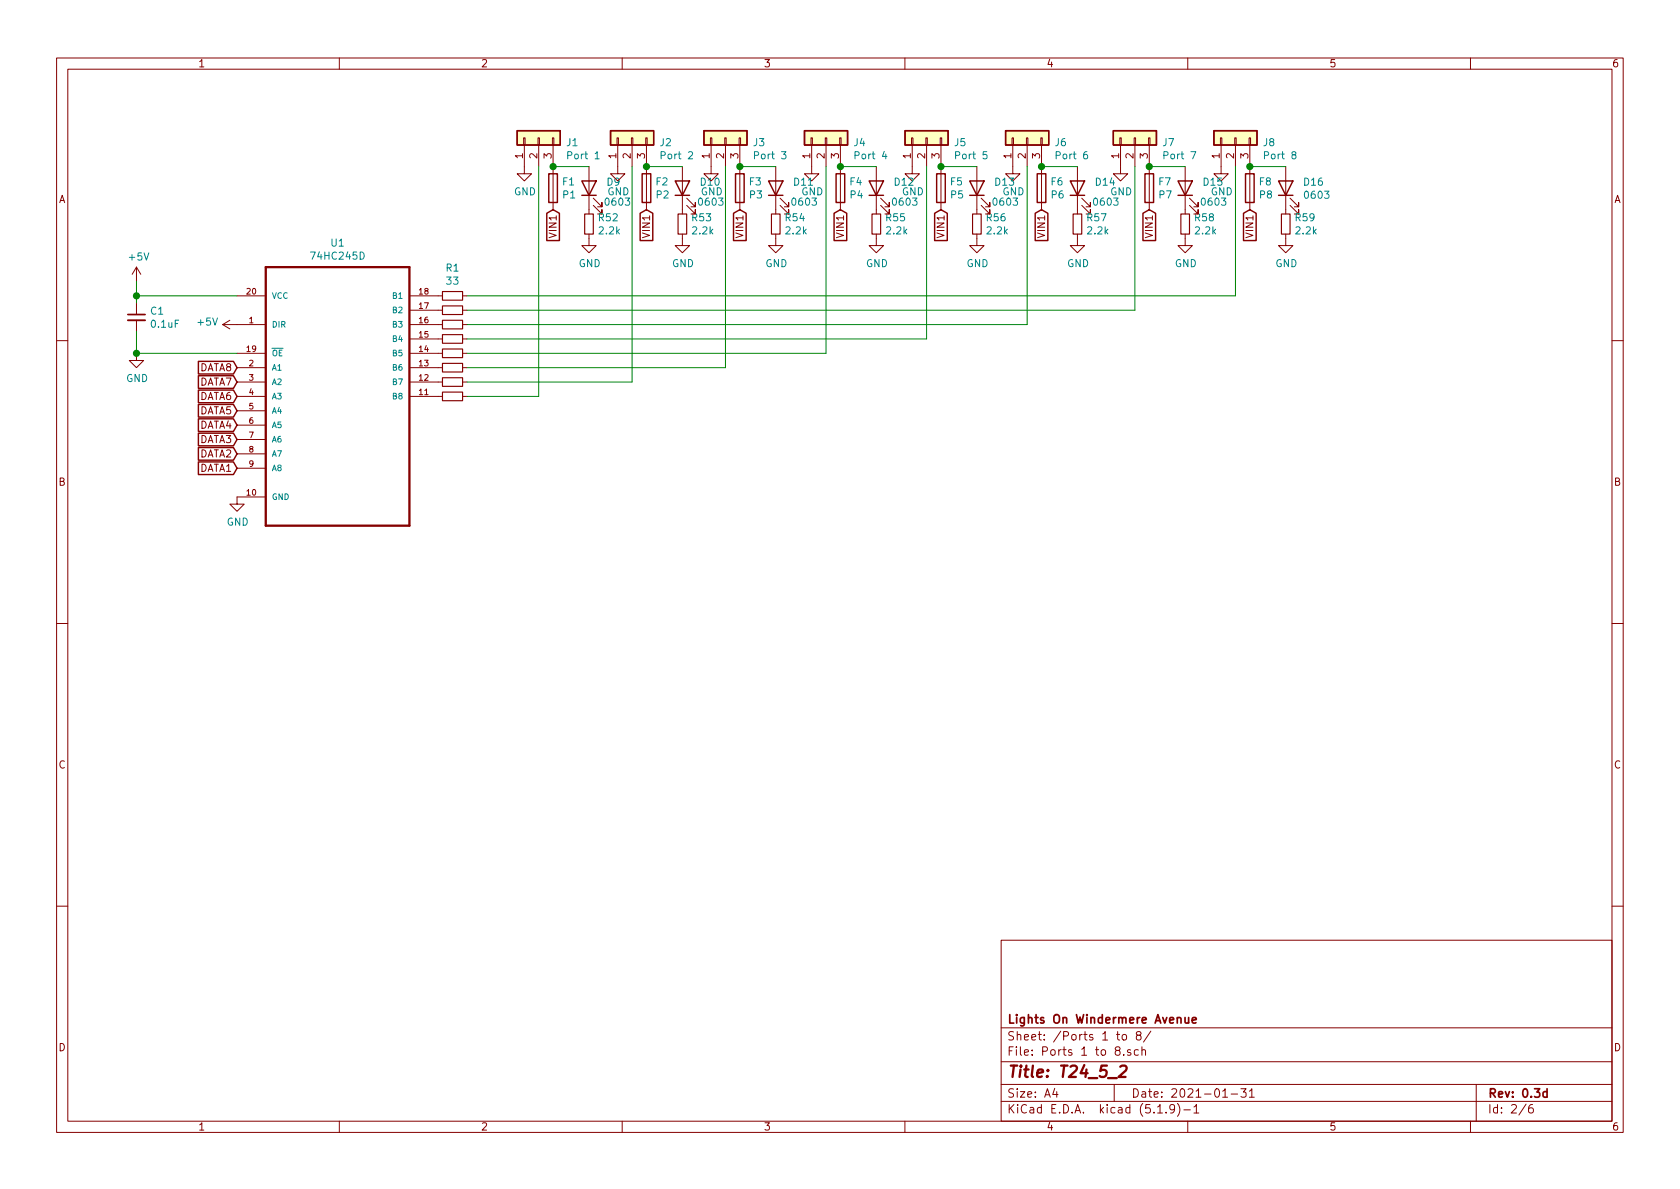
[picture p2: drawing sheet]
<svg xmlns="http://www.w3.org/2000/svg" width="297mm" height="210mm" viewBox="0 0 297 210" stroke-linecap="round" stroke-linejoin="round" font-family="sans-serif">
<g fill="none" stroke="#840000" stroke-width=".18">
<path d="M10 10.3h277v189.9h-277zM12 12.2h273v186.1h-273zM60 10.3v1.9M110 10.3v1.9M160 10.3v1.9M210 10.3v1.9M260 10.3v1.9M92.6 24.4h.2v1.2h-.2zM92.7 25.6v5.1h1.3l-1.3 1.3-1.3-1.3h1.3M95.1 24.4h.3v1.2h-.3zM95.2 25.6v3.9M97.7 24.4h.2v1.2h-.2z"/>
<path d="M97.8 25.6v11.5M104.1 29.5v8.3M104.9 36.3l1.5 1.5v-.7v.7h-.7M104.9 35l1.5 1.6v-.8v.8h-.7M109.1 24.4h.2v1.2h-.2zM109.2 25.6v5.1h1.3l-1.3 1.3-1.3-1.3h1.3M111.6 24.4h.3v1.2h-.3zM111.8 25.6v3.9M114.2 24.4h.2v1.2h-.2zM114.3 25.6v11.5M120.6 29.5v8.3M121.4 36.3l1.5 1.5v-.7v.7h-.7"/>
<path d="M121.4 35l1.5 1.6v-.8v.8h-.7M125.6 24.4h.3v1.2h-.3zM125.7 25.6v5.1h1.3l-1.3 1.3-1.2-1.3h1.2M128.1 24.4h.3v1.2h-.3zM128.3 25.6v3.9M130.7 24.4h.2v1.2h-.2zM130.8 25.6v11.5M137.2 29.5v8.3M137.9 36.3l1.5 1.5v-.7v.7h-.7M137.9 35l1.5 1.6v-.8v.8h-.7M143.4 24.4h.2v1.2h-.2zM143.5 25.6v5.1h1.3l-1.3 1.3-1.3-1.3h1.3"/>
<path d="M145.9 24.4h.3v1.2h-.3zM146 25.6v3.9M148.5 24.4h.2v1.2h-.2zM148.6 25.6v11.5M154.9 29.5v8.3M155.7 36.3l1.5 1.5v-.7v.7h-.7M155.7 35l1.5 1.6v-.8v.8h-.7M161.2 24.4h.2v1.2h-.2zM161.3 25.6v5.1h1.3l-1.3 1.3-1.3-1.3h1.3M163.7 24.4h.3v1.2h-.3zM163.8 25.6v3.9M166.2 24.4h.3v1.2h-.3z"/>
<path d="M166.4 25.6v11.5M172.7 29.5v8.3M173.5 36.3l1.5 1.5v-.7v.7h-.8M173.5 35l1.5 1.6v-.8v.8h-.8M178.9 24.4h.3v1.2h-.3zM179.1 25.6v5.1h1.2l-1.2 1.3-1.3-1.3h1.3M181.5 24.4h.2v1.2h-.2zM181.6 25.6v3.9M184 24.4h.3v1.2h-.3zM184.1 25.6v11.5M190.5 29.5v8.3M191.3 36.3l1.5 1.5v-.7v.7h-.8"/>
<path d="M191.3 35l1.5 1.6v-.8v.8h-.8M198 24.4h.2v1.2h-.2zM198.1 25.6v5.1h1.3l-1.3 1.3-1.3-1.3h1.3M200.5 24.4h.3v1.2h-.3zM200.7 25.6v3.9M203.1 24.4h.2v1.2h-.2zM203.2 25.6v11.5M209.5 29.5v8.3M210.3 36.3l1.5 1.5v-.7v.7h-.7M210.3 35l1.5 1.6v-.8v.8h-.7M215.8 24.4h.2v1.2h-.2zM215.9 25.6v5.1h1.3l-1.3 1.3-1.3-1.3h1.3"/>
<path d="M218.3 24.4h.3v1.2h-.3zM218.4 25.6v3.9M220.9 24.4h.2v1.2h-.2zM221 25.6v11.5M227.3 29.5v8.3M228.1 36.3l1.5 1.5v-.7v.7h-.7M228.1 35l1.5 1.6v-.8v.8h-.7M24.1 47.2v2.6M24.1 53.6v2M24.1 56.6v2.1M24.1 47.2l-.7 1.3M24.1 47.2l.8 1.3"/>
<path d="M39.4 57.4h7.6M39.4 57.4l1.2 .8M40.6 56.6l-1.2 .8M41.9 52.3h5.1M72.4 52.3h5.8M72.4 54.9h5.8M72.4 57.4h5.8M72.4 59.9h5.8M81.8 52.3h.7M81.8 54.9h.7M81.8 57.4h.7M81.8 59.9h.7"/>
<path d="M104.1 41.4v2h1.3l-1.3 1.3-1.2-1.3h1.2M120.6 41.4v2h1.3l-1.3 1.3-1.2-1.3h1.2M137.2 41.4v2h1.2l-1.2 1.3-1.3-1.3h1.3M154.9 41.4v2h1.3l-1.3 1.3-1.2-1.3h1.2M172.7 41.4v2h1.3l-1.3 1.3-1.3-1.3h1.3M190.5 41.4v2h1.3l-1.3 1.3-1.3-1.3h1.3M209.5 41.4v2h1.3l-1.3 1.3-1.2-1.3h1.2M227.3 41.4v2h1.3l-1.3 1.3-1.2-1.3h1.2M10 60.2h2M24.1 62.5v1.2h1.3l-1.3 1.3-1.2-1.3h1.2M41.9 62.5h5.1M41.9 65h5.1"/>
<path d="M41.9 67.6h5.1M41.9 70.1h5.1M41.9 72.6h5.1M41.9 75.2h5.1M41.9 77.7h5.1M72.4 62.5h5.8M72.4 65h5.8M72.4 67.6h5.8M72.4 70.1h5.8M81.8 62.5h.7M81.8 65h.7M81.8 67.6h.7"/>
<path d="M81.8 70.1h.7M285 60.2h2M41.9 80.3h5.1M41.9 82.8h5.1M47 87.9h-5.1v1.2h1.3l-1.3 1.3-1.3-1.3h1.3M10 110.3h2M285 110.3h2M10 160.2h2M177 166.3h108v32h-108zM285 160.2h2M60 198.3v1.9M110 198.3v1.9"/>
<path d="M160 198.3v1.9M177 194.8h108M177 191.8h108M177 187.8h108M177 181.8h108M186.5 192.5l-.4 1h1M186.8 193v1M197 191.8v3M197.4 182.9h.6M197.5 185.7l-.3-.2 .1-.2a.48 .48 0 0 1 .6-.1l.1 .2-.1 .3-.6 .1a.48 .48 0 0 0 0 .7l.2 .1 .5-.1v-.5l-.2-.3M197.6 182.4v1.3l.4 .2M198.5 183.1l.2-.2 .4 .2 .1 .5-.1 .2-.4 .1-.2-.1z"/>
<path d="M198.7 186.5v.1M199.9 185.7l-.4-.1-.2 .2 .1 .2 .5 .2v.3h-.6M201.2 183.1l-.2-.2v-.3a.48 .48 0 0 1 .6-.1l.2 .2-.2 .3-.4 .1-.3 .3 .1 .4 .2 .1 .4-.1 .2-.2v-.2l-.3-.3M201.3 185.7l-.5-.1-.2 .3v.6l.2 .1 .5-.1M201.9 185.7l.2-.1 .4 .1v.9M201.9 185.1v1.5M203.5 182.3l-1.3 2M204.7 196.8h.8M206.2 196.7v.1M207.7 196l-.1 .1a.48 .48 0 0 1-.6 .1l-.2-.2 .2-.6a.48 .48 0 0 1 .6 .1 1.27 1.27 0 0 1-.2 1.2l-.4 .1M208.2 195.1a1.71 1.71 0 0 1 0 2.3M209.3 196.3h1.2"/>
<path d="M210 198.3v1.9M211.1 195.8l.4-.5v1.5M211.1 196.8h.9M216.2 193l.4-.5v1.5M216.2 194h.8M217.7 193.5h1.1M219.4 192.5h.9l-.5 .6 .5 .1v.7l-.3 .1-.6-.1M220.9 193l.4-.5v1.5M220.9 194h.9M260 198.3v1.9M261 191.8v6.5M269.8 195.2l-1.2 2"/>
<path d="M271 195.3a.62 .62 0 0 0-.7 .7v.7l.3 .1 .4-.1 .1-.5-.1-.2-.4-.1-.3 .3"/>
</g>
<path d="M22.6 55.6h3.1M209.5 179.9l.1 .9 .4 .1 .2-.1M210.2 179.9v1M210.8 180.4l.7-.1v-.3l-.5-.1-.2 .2 .1 .7h.6M273.5 193.1l-.4-.1-.3 .3 .1 .6 .2 .1 .4-.1M273.5 192.5v1.5" fill="none" stroke="#840000" stroke-width=".3"/>
<path d="M47 47.2h25.4v45.8h-25.4zM198.1 188.6l.3-.2h.5l.2 .2 .1 .4-.1 .3-1.3 1.1h1.2" fill="none" stroke="#840000" stroke-width=".41"/>
<g fill="none" stroke="#840000" stroke-width=".2">
<path d="M103.4 37.8h1.5v3.6h-1.5zM119.9 37.8h1.5v3.6h-1.5zM136.4 37.8h1.5v3.6h-1.5zM154.2 37.8h1.5v3.6h-1.5zM172 37.8h1.5v3.6h-1.5zM189.7 37.8h1.6v3.6h-1.6zM208.8 37.8h1.5v3.6h-1.5zM226.6 37.8h1.5v3.6h-1.5zM78.2 51.6h3.6v1.5h-3.6zM78.2 54.1h3.6v1.5h-3.6zM78.2 56.6h3.6v1.6h-3.6zM78.2 59.2h3.6v1.5h-3.6z"/>
<path d="M78.2 61.7h3.6v1.5h-3.6zM78.2 64.3h3.6v1.5h-3.6zM78.2 66.8h3.6v1.5h-3.6zM78.2 69.3h3.6v1.6h-3.6z"/>
</g>
<g fill="#ffffc2" stroke="#ffffc2" stroke-width=".18">
<path d="M214.6 23.1h7.6v2.5h-7.6z"/>
<path d="M196.8 23.1h7.7v2.5h-7.7z"/>
<path d="M177.8 23.1h7.6v2.5h-7.6z"/>
<path d="M160 23.1h7.6v2.5h-7.6z"/>
<path d="M142.2 23.1h7.7v2.5h-7.7z"/>
<path d="M124.5 23.1h7.6v2.5h-7.6z"/>
<path d="M107.9 23.1h7.7v2.5h-7.7z"/>
<path d="M91.4 23.1h7.7v2.5h-7.7z"/>
</g>
<g fill="none" stroke="#840000" stroke-width=".25">
<path d="M91.4 23.1h7.7v2.5h-7.7zM96.7 37.7l1.1-.6 1.1 .6v4.8h-2.2zM97 30.7h1.6v5.1h-1.6zM102.9 32h2.5l-1.3 2.5zM102.9 34.5h2.5M107.9 23.1h7.7v2.5h-7.7zM113.2 37.7l1.1-.6 1.1 .6v4.8h-2.2zM113.5 30.7h1.6v5.1h-1.6zM119.4 32h2.5l-1.3 2.5zM119.4 34.5h2.5M124.5 23.1h7.6v2.5h-7.6zM129.7 37.7l1.1-.6 1.1 .6v4.8h-2.2z"/>
<path d="M130 30.7h1.6v5.1h-1.6zM135.9 32h2.5l-1.2 2.5zM135.9 34.5h2.5M142.2 23.1h7.7v2.5h-7.7zM147.5 37.7l1.1-.6 1.1 .6v4.8h-2.2zM147.8 30.7h1.6v5.1h-1.6zM153.7 32h2.5l-1.3 2.5zM153.7 34.5h2.5M160 23.1h7.6v2.5h-7.6zM165.3 37.7l1.1-.6 1.1 .6v4.8h-2.2zM165.6 30.7h1.5v5.1h-1.5zM171.4 32h2.6l-1.3 2.5z"/>
<path d="M171.4 34.5h2.6M177.8 23.1h7.6v2.5h-7.6zM183 37.7l1.1-.6 1.2 .6v4.8h-2.3zM183.4 30.7h1.5v5.1h-1.5zM189.2 32h2.6l-1.3 2.5zM189.2 34.5h2.6M196.8 23.1h7.7v2.5h-7.7zM202.1 37.7l1.1-.6 1.1 .6v4.8h-2.2zM202.4 30.7h1.6v5.1h-1.6zM208.3 32h2.5l-1.3 2.5zM208.3 34.5h2.5M214.6 23.1h7.6v2.5h-7.6z"/>
<path d="M219.9 37.7l1.1-.6 1.1 .6v4.8h-2.2zM220.2 30.7h1.5v5.1h-1.5zM226.1 32h2.5l-1.3 2.5zM226.1 34.5h2.5M35.1 63.9h6.2l.6 1.1-.6 1.1h-6.2zM35.1 79.1h6.2l.6 1.2-.6 1.1h-6.2zM35.1 76.6h6.2l.6 1.1-.6 1.1h-6.2zM35.1 74.1h6.2l.6 1.1-.6 1.1h-6.2zM35.1 71.5h6.2l.6 1.1-.6 1.2h-6.2zM35.1 69h6.2l.6 1.1-.6 1.1h-6.2zM35.1 66.4h6.2l.6 1.2-.6 1.1h-6.2zM35.1 81.7h6.2l.6 1.1-.6 1.1h-6.2z"/>
</g>
<path d="M105.2 28.1h.7M121.7 26.9l.5-.1 .3 .4-.1 .2-.7 .7h.8M138.2 26.8h.8l-.4 .5 .3 .1v.6l-.2 .1-.5-.1M156.3 26.8l-.3 .9h.8M174.5 26.8h-.6l-.1 .6 .2-.1 .5 .1v.6l-.2 .1-.5-.1M192.2 26.8l-.4 .1a.87 .87 0 0 0 0 1.2l.5-.1v-.6l-.5-.1-.2 .3M210.6 26.8h.8l-.5 1.3M228.7 27.4l-.2-.2v-.3l.4-.1 .2 .1v.3l-.6 .2-.1 .2v.3l.3 .2h.2l.2-.2v-.4l-.2-.1" fill="none" stroke="#008484" stroke-width=".18"/>
<path d="M22.6 56.6h3.1" fill="none" stroke="#840000" stroke-width=".33"/>
<g fill="none" stroke="#008400" stroke-width=".18">
<path d="M95.2 29.5v40.6h-12.7M97.8 29.5h6.3M111.8 29.5v38.1h-29.3M114.3 29.5h6.3M128.3 29.5v35.5h-45.8M130.8 29.5h6.4M146 29.5v33h-63.5M148.6 29.5h6.3M163.8 29.5v30.4h-81.3M166.4 29.5h6.3M181.6 29.5v27.9h-99.1M184.1 29.5h6.4"/>
<path d="M200.7 29.5v25.4h-118.2M203.2 29.5h6.3M218.4 29.5v22.8h-135.9M221 29.5h6.3M24.1 58.7v3.8h17.8M24.1 52.3h17.8M24.1 49.8v3.8"/>
</g>
<g fill="#008400" stroke="#008400" stroke-width=".25">
<circle cx="97.8" cy="29.5" r=".51"/>
<circle cx="114.3" cy="29.5" r=".51"/>
<circle cx="130.8" cy="29.5" r=".51"/>
<circle cx="148.6" cy="29.5" r=".51"/>
<circle cx="166.4" cy="29.5" r=".51"/>
<circle cx="184.2" cy="29.5" r=".51"/>
<circle cx="203.2" cy="29.5" r=".51"/>
<circle cx="24.1" cy="62.5" r=".51"/>
<circle cx="221" cy="29.5" r=".51"/>
<circle cx="24.1" cy="52.3" r=".51"/>
</g>
<text font-size="2.8" fill="#840000" x="178" y="190.5">Title: T24_5_2</text>
<g font-size="2.1" fill="#840000">
<text x="178" y="184">Sheet: /Ports 1 to 8/</text>
<text x="178" y="181">Lights On Windermere Avenue</text>
<text x="178" y="186.7">File: Ports 1 to 8.sch</text>
<text x="178" y="196.9">KiCad E.D.A. kicad (5.1.9)-1</text>
<text x="178" y="194.1">Size: A4</text>
<text x="200" y="194.1">Date: 2021-01-31</text>
<text x="263" y="194.1">Rev: 0.3d</text>
<text x="263" y="196.9">Id: 2/6</text>
</g>
<g font-size="1.8" fill="#840000">
<text x="35" y="11.9">1</text>
<text x="85" y="11.9">2</text>
<text x="135" y="11.9">3</text>
<text x="185" y="11.9">4</text>
<text x="235" y="11.9">5</text>
<text x="285" y="11.9">6</text>
<text x="92.5" y="28" transform="rotate(-90 92.5 28)">1</text>
<text x="95" y="28" transform="rotate(-90 95 28)">2</text>
<text x="97.5" y="28" transform="rotate(-90 97.5 28)">3</text>
<text x="109" y="28" transform="rotate(-90 109 28)">1</text>
<text x="111.5" y="28" transform="rotate(-90 111.5 28)">2</text>
<text x="114" y="28" transform="rotate(-90 114 28)">3</text>
<text x="125.5" y="28" transform="rotate(-90 125.5 28)">1</text>
<text x="128" y="28" transform="rotate(-90 128 28)">2</text>
<text x="130.6" y="28" transform="rotate(-90 130.6 28)">3</text>
<text x="143.3" y="28" transform="rotate(-90 143.3 28)">1</text>
<text x="145.8" y="28" transform="rotate(-90 145.8 28)">2</text>
<text x="148.3" y="28" transform="rotate(-90 148.3 28)">3</text>
<text x="161" y="28" transform="rotate(-90 161 28)">1</text>
<text x="163.6" y="28" transform="rotate(-90 163.6 28)">2</text>
<text x="166.1" y="28" transform="rotate(-90 166.1 28)">3</text>
<text x="178.8" y="28" transform="rotate(-90 178.8 28)">1</text>
<text x="181.4" y="28" transform="rotate(-90 181.4 28)">2</text>
<text x="183.9" y="28" transform="rotate(-90 183.9 28)">3</text>
<text x="197.9" y="28" transform="rotate(-90 197.9 28)">1</text>
<text x="200.4" y="28" transform="rotate(-90 200.4 28)">2</text>
<text x="202.9" y="28" transform="rotate(-90 202.9 28)">3</text>
<text x="215.6" y="28" transform="rotate(-90 215.6 28)">1</text>
<text x="218.2" y="28" transform="rotate(-90 218.2 28)">2</text>
<text x="220.7" y="28" transform="rotate(-90 220.7 28)">3</text>
<text x="10.4" y="35.9">A</text>
<text x="285.4" y="35.9">A</text>
<text x="98.4" y="41.8" transform="rotate(-90 98.4 41.8)">VIN1</text>
<text x="114.9" y="41.8" transform="rotate(-90 114.9 41.8)">VIN1</text>
<text x="131.4" y="41.8" transform="rotate(-90 131.4 41.8)">VIN1</text>
<text x="149.2" y="41.8" transform="rotate(-90 149.2 41.8)">VIN1</text>
<text x="167" y="41.8" transform="rotate(-90 167 41.8)">VIN1</text>
<text x="184.8" y="41.8" transform="rotate(-90 184.8 41.8)">VIN1</text>
<text x="203.8" y="41.8" transform="rotate(-90 203.8 41.8)">VIN1</text>
<text x="221.6" y="41.8" transform="rotate(-90 221.6 41.8)">VIN1</text>
<text x="35.2" y="65.7">DATA8</text>
<text x="35.2" y="70.7">DATA6</text>
<text x="35.2" y="68.2">DATA7</text>
<text x="35.2" y="75.8">DATA4</text>
<text x="35.2" y="73.3">DATA5</text>
<text x="35.2" y="83.4">DATA1</text>
<text x="35.2" y="80.9">DATA2</text>
<text x="35.2" y="78.4">DATA3</text>
<text x="10.4" y="85.9">B</text>
<text x="285.4" y="85.9">B</text>
<text x="10.4" y="135.9">C</text>
<text x="285.4" y="135.9">C</text>
<text x="10.4" y="185.9">D</text>
<text x="285.4" y="185.9">D</text>
<text x="35" y="199.9">1</text>
<text x="85" y="199.9">2</text>
<text x="135" y="199.9">3</text>
<text x="185" y="199.9">4</text>
<text x="235" y="199.9">5</text>
<text x="285" y="199.9">6</text>
</g>
<g font-size="1.8" fill="#008484">
<text x="100.2" y="25.9">J1</text>
<text x="100.7" y="28.2">Port 1</text>
<text x="116.7" y="25.9">J2</text>
<text x="117.2" y="28.2">Port 2</text>
<text x="133.2" y="25.9">J3</text>
<text x="133.7" y="28.2">Port 3</text>
<text x="151" y="25.9">J4</text>
<text x="151.5" y="28.2">Port 4</text>
<text x="168.8" y="25.9">J5</text>
<text x="169.2" y="28.2">Port 5</text>
<text x="186.6" y="25.9">J6</text>
<text x="187" y="28.2">Port 6</text>
<text x="205.6" y="25.9">J7</text>
<text x="206.1" y="28.2">Port 7</text>
<text x="223.4" y="25.9">J8</text>
<text x="223.9" y="28.2">Port 8</text>
<text x="90.9" y="34.5">GND</text>
<text x="99.5" y="32.8">F1</text>
<text x="99.6" y="35.1">P1</text>
<text x="107.3" y="32.8">D9</text>
<text x="107.4" y="34.5">GND</text>
<text x="116" y="32.8">F2</text>
<text x="116.1" y="35.1">P2</text>
<text x="123.9" y="34.5">GND</text>
<text x="123.9" y="32.8">D10</text>
<text x="132.5" y="32.8">F3</text>
<text x="132.6" y="35.1">P3</text>
<text x="140.4" y="32.8">D11</text>
<text x="141.7" y="34.5">GND</text>
<text x="150.3" y="32.8">F4</text>
<text x="150.4" y="35.1">P4</text>
<text x="158.2" y="32.8">D12</text>
<text x="159.5" y="34.5">GND</text>
<text x="168.1" y="32.8">F5</text>
<text x="168.1" y="35.1">P5</text>
<text x="176" y="32.8">D13</text>
<text x="177.2" y="34.5">GND</text>
<text x="185.9" y="32.8">F6</text>
<text x="185.9" y="35.1">P6</text>
<text x="193.8" y="32.8">D14</text>
<text x="196.3" y="34.5">GND</text>
<text x="204.9" y="32.8">F7</text>
<text x="205" y="35.1">P7</text>
<text x="212.8" y="32.8">D15</text>
<text x="214.1" y="34.5">GND</text>
<text x="222.7" y="32.8">F8</text>
<text x="222.8" y="35.1">P8</text>
<text x="230.6" y="32.8">D16</text>
<text x="230.9" y="35.1">0603</text>
<text x="105.9" y="39.1">R52</text>
<text x="106" y="41.4">2.2k</text>
<text x="107.2" y="36.4">0603</text>
<text x="122.4" y="39.1">R53</text>
<text x="122.5" y="41.4">2.2k</text>
<text x="123.7" y="36.4">0603</text>
<text x="138.9" y="39.1">R54</text>
<text x="139" y="41.4">2.2k</text>
<text x="140.2" y="36.4">0603</text>
<text x="156.7" y="39.1">R55</text>
<text x="156.8" y="41.4">2.2k</text>
<text x="158" y="36.4">0603</text>
<text x="174.5" y="39.1">R56</text>
<text x="174.6" y="41.4">2.2k</text>
<text x="175.8" y="36.4">0603</text>
<text x="192.3" y="39.1">R57</text>
<text x="192.4" y="41.4">2.2k</text>
<text x="193.6" y="36.4">0603</text>
<text x="211.3" y="39.1">R58</text>
<text x="211.4" y="41.4">2.2k</text>
<text x="212.6" y="36.4">0603</text>
<text x="229.1" y="39.1">R59</text>
<text x="229.2" y="41.4">2.2k</text>
<text x="22.9" y="46.1">+5V</text>
<text x="55.3" y="45.9">74HC245D</text>
<text x="58.6" y="43.6">U1</text>
<text x="102.3" y="47.2">GND</text>
<text x="118.8" y="47.2">GND</text>
<text x="135.3" y="47.2">GND</text>
<text x="153.1" y="47.2">GND</text>
<text x="170.9" y="47.2">GND</text>
<text x="188.7" y="47.2">GND</text>
<text x="207.7" y="47.2">GND</text>
<text x="225.5" y="47.2">GND</text>
<text x="78.9" y="48">R1</text>
<text x="79" y="50.3">33</text>
<text x="26.7" y="55.6">C1</text>
<text x="26.8" y="58">0.1uF</text>
<text x="35.1" y="57.6">+5V</text>
<text x="22.3" y="67.6">GND</text>
<text x="40.1" y="93">GND</text>
</g>
<g font-size="1.4" fill="#840000">
<text x="43.7" y="52.1">20</text>
<text x="74.1" y="52.1">18</text>
<text x="44.1" y="57.1">1</text>
<text x="74.1" y="54.6">17</text>
<text x="74.1" y="57.1">16</text>
<text x="74.1" y="59.7">15</text>
<text x="43.7" y="62.2">19</text>
<text x="44.1" y="64.8">2</text>
<text x="74.1" y="62.2">14</text>
<text x="74.1" y="64.8">13</text>
<text x="44.1" y="67.3">3</text>
<text x="44.1" y="69.8">4</text>
<text x="74.1" y="67.3">12</text>
<text x="74.1" y="69.8">11</text>
<text x="44.1" y="72.4">5</text>
<text x="44.1" y="74.9">6</text>
<text x="44.1" y="77.5">7</text>
<text x="44.1" y="80">8</text>
<text x="44.1" y="82.5">9</text>
<text x="43.7" y="87.6">10</text>
</g>
<g font-size="1.4" fill="#008484">
<text x="48" y="52.8">VCC</text>
<text x="69.6" y="52.8">B1</text>
<text x="48" y="57.9">DIR</text>
<text x="69.6" y="55.4">B2</text>
<text x="69.6" y="57.9">B3</text>
<text x="48" y="63">OE</text>
<text x="48" y="65.5">A1</text>
<text x="69.6" y="60.4">B4</text>
<text x="69.6" y="63">B5</text>
<text x="69.6" y="65.5">B6</text>
<text x="48" y="68.1">A2</text>
<text x="48" y="70.6">A3</text>
<text x="69.6" y="68.1">B7</text>
<text x="69.6" y="70.6">B8</text>
<text x="48" y="73.1">A4</text>
<text x="48" y="75.7">A5</text>
<text x="48" y="78.2">A6</text>
<text x="48" y="80.8">A7</text>
<text x="48" y="83.3">A8</text>
<text x="48" y="88.4">GND</text>
</g>
</svg>
